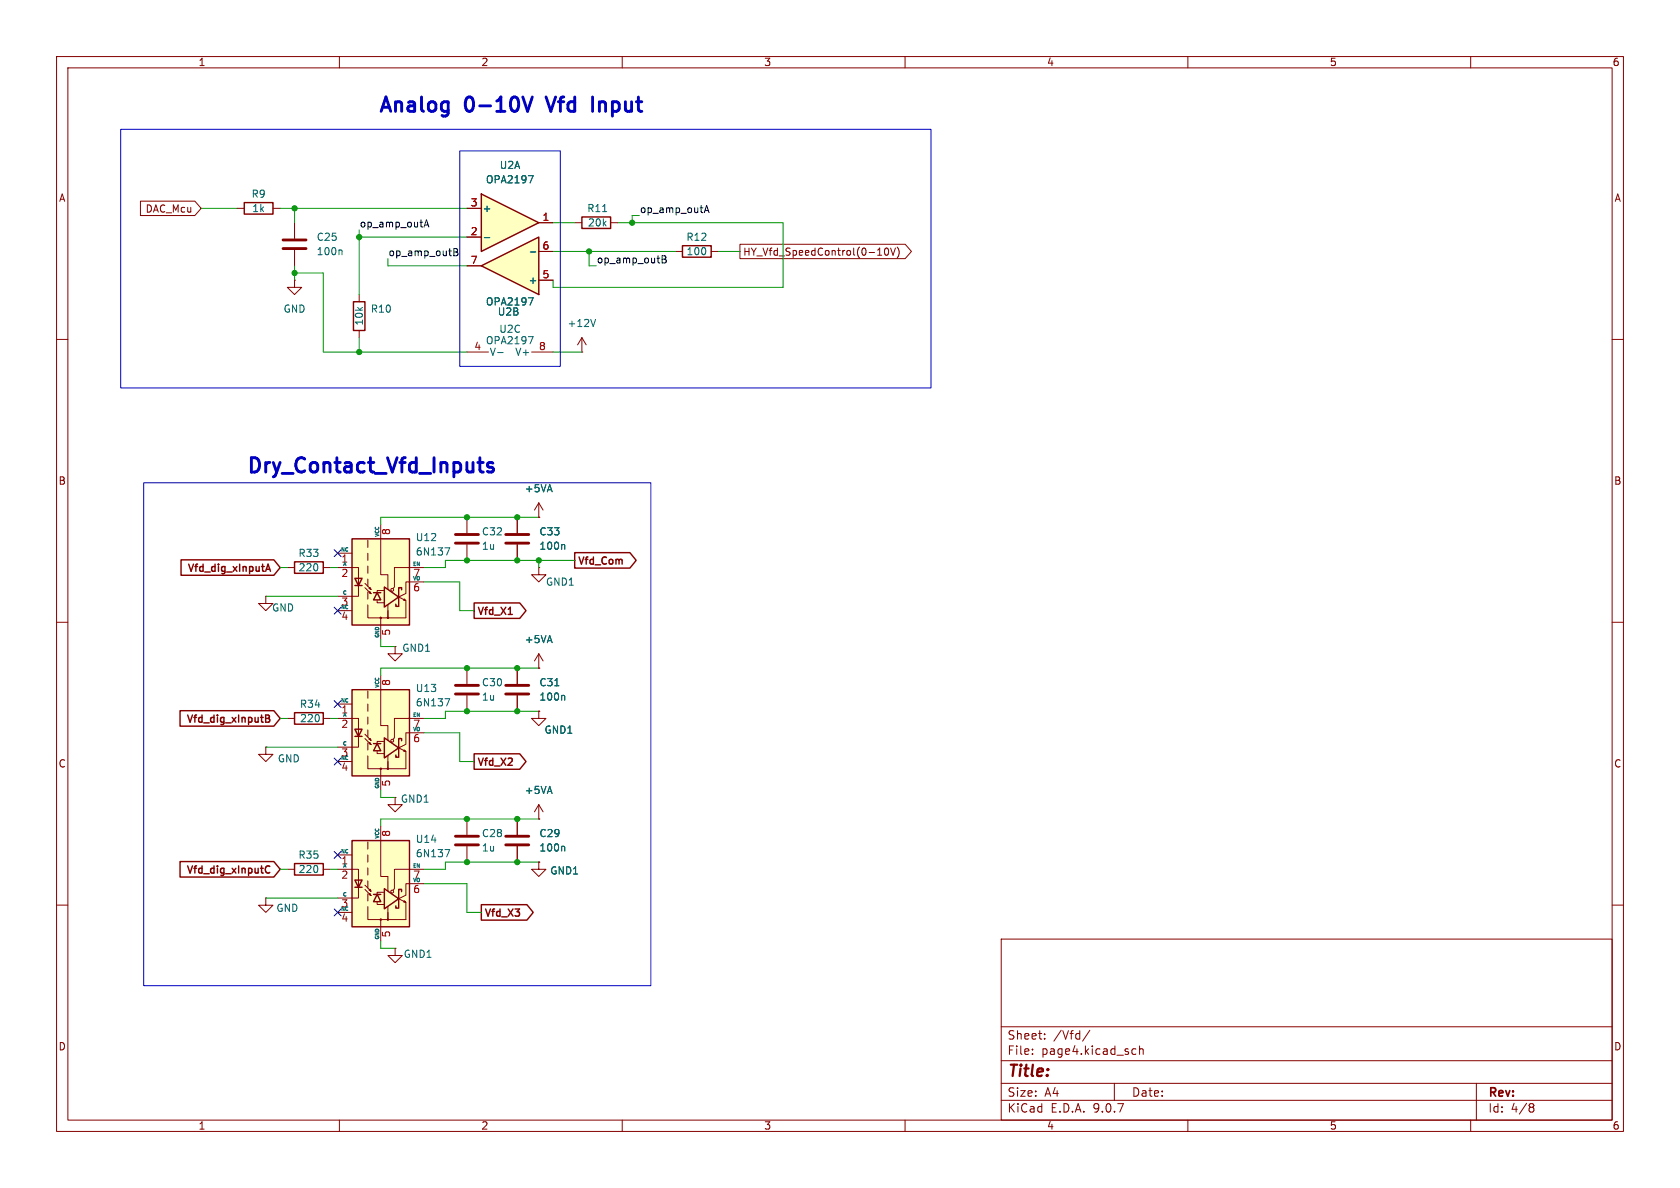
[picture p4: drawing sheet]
<svg xmlns="http://www.w3.org/2000/svg" width="297mm" height="210mm" viewBox="0 0 297 210" stroke-linecap="round" stroke-linejoin="round" font-family="sans-serif">
<g fill="none" stroke="#840000" stroke-width=".18">
<path d="M10 10h277v190h-277zM12 12h273v186h-273zM60 10v2M110 10v2M160 10v2M210 10v2M260 10v2M10 60h2M285 60h2M10 110h2M285 110h2M10 160h2"/>
<path d="M177 166h108v32h-108zM285 160h2M60 198v2M110 198v2M160 198v2M177 194.5h108M177 191.5h108M177 187.5h108M177 181.5h108M182.5 186.3v.1M182.5 185.5v.1M184.7 183.6v.1"/>
<path d="M184.7 182.8v.1M192.7 182.1l-1.3 2M197 191.5v3M200.2 186.3h.6M200.2 185.5h.6M201.5 185.5l.2-.1 .3 .1 .1 .9M201.5 184.9v1.5M210 198v2M260 198v2M261 191.5v6.5M270.6 195.1l.4 .1 .2 .2-.3 .3M270.6 195.7h.3"/>
<path d="M270.9 195.7l.2 .2 .1 .4-.2 .2-.4 .1"/>
</g>
<path d="M62.2 95.3h10.2v15.2h-10.2z" fill="#ffffc2"/>
<g fill="none" stroke="#840000" stroke-width=".18">
<path d="M59.7 97.8h2.5M65 95.5v1.3M65 97.8v1.3M67.3 92.7v8.9h1.3v2.5M50.8 100.3h1.3M57.1 100.3h1.3M59.7 100.3h3.7v5.1h-3.7M59.7 108h2.5M64.5 103.1l1.1 1.1-.4-.2 .2-.2 .2 .4M64.5 103.9l1.1 1.1-.4-.2 .2-.2 .2 .4M65 106.9v2.3h2.3M65 100.1v1.2"/>
<path d="M65 102.4v1.2M65 104.6v1.3M66.7 106.2v.4h1.2M67.8 104.4h-1.1v.4M68.6 108v1.2h-1.3v3.8M74.9 102.9h-3.1v2l-1.3 .6 1.3 .7v3h-3.2v-2.3M74.9 100.3h-5.2v3.5l-.2 .2M91.4 144.8v2.8M91.4 149.6v2.8"/>
<circle cx="69.3" cy="104.3" r=".25"/>
</g>
<path d="M52.1 99.3h5v2h-5zM62.2 95.3h10.2v15.2h-10.2zM62.7 102.2h1.3l-.6 1.3zM62.7 103.5h1.3M66 104.8h1.3M66.7 104.8l.6 1.2h-1.3zM67.9 103.8l2.6 1.7-2.6 1.8zM70.5 105.5v1.7h-.5v-.4M71 104.3v-.4h-.5v1.6" fill="none" stroke="#840000" stroke-width=".25"/>
<g fill="#840000" stroke="#840000" stroke-width=".18">
<path d="M71.5 105.9l.3 .3-.4-.1z"/>
<circle cx="67.3" cy="109.2" r=".13"/>
<circle cx="68.6" cy="109.2" r=".13"/>
</g>
<path d="M78.7 96.8h.8l-.5 1.3M99.7 149.6l.1 .2v.6" fill="none" stroke="#006464" stroke-width=".18"/>
<path d="M89.4 147.8h4.1M89.4 149.4h4.1" fill="none" stroke="#840000" stroke-width=".51"/>
<path d="M85.1 47l10.1-5.1v10.2z" fill="#ffffc2"/>
<path d="M102.9 38.4h5v2h-5zM85.1 47l10.1-5.1v10.2z" fill="none" stroke="#840000" stroke-width=".25"/>
<g fill="none" stroke="#840000" stroke-width=".18">
<path d="M101.6 39.4h1.3M107.9 39.4h1.3M82.5 47h2.6M95.2 49.5h2.6M95.2 44.5h2.6M102.9 59.7l-.8 1.3M102.9 59.7l.7 1.3M102.9 59.7v2.5M102.9 62.2h.1M82.5 118.1v2.8M91.4 118.1v2.8M82.5 122.9v2.8"/>
<path d="M91.4 122.9v2.8"/>
</g>
<path d="M106.5 37.4h.8M93.4 52.6h.9l-.6 1.3M93.8 44.5h.9M105.3 56.5l-.4 1.2M98.1 121.2h.7M99.7 122.9l.1 .2v.7" fill="none" stroke="#006464" stroke-width=".18"/>
<path d="M80.5 121.2h4.1M80.5 122.7h4.1M89.4 121.2h4.1M89.4 122.7h4.1" fill="none" stroke="#840000" stroke-width=".51"/>
<path d="M85.1 34.3l10.1 5.1-10.1 5.1z" fill="#ffffc2"/>
<path d="M43.2 35.8h5.1v2h-5.1zM85.1 34.3l10.1 5.1-10.1 5.1zM62.5 53.3h2v5.1h-2zM120.6 43.4h5.1v2.1h-5.1z" fill="none" stroke="#840000" stroke-width=".25"/>
<g fill="none" stroke="#840000" stroke-width=".18">
<path d="M41.9 36.8h1.3M48.3 36.8h1.2M52.1 39.4v2.8M82.5 36.8h2.6M95.2 39.4h2.6M52.1 49.5v1.3h1.2l-1.2 1.3-1.3-1.3h1.3M52.1 49.5h.1M52.1 44.2v2.8M63.5 52.1v1.2M63.5 58.4v1.3M82.5 41.9h2.6M119.4 44.5h1.2"/>
<path d="M125.7 44.5h1.3M82.5 62.2h3.9M94 62.2h3.8M91.4 91.4v2.8M91.4 96.3v2.8M47 105.4v1.3h1.3l-1.3 1.3-1.3-1.3h1.3M47 105.4h.1M69.8 114.3v1.3h1.3l-1.3 1.2-1.2-1.2h1.2M69.8 114.3h.1M95.2 100.3v1.3h1.3l-1.3 1.3-1.2-1.3h1.2M95.2 100.3h.1M95.2 118.1h.1"/>
<path d="M95.2 115.6l-.7 1.2M95.2 115.6l.8 1.2M95.2 115.6v2.5M47 132.1v1.3h1.3l-1.3 1.2-1.3-1.2h1.3M47 132.1h.1M95.2 125.7v1.3h1.3l-1.3 1.3-1.2-1.3h1.2M95.2 125.7h.1M47 158.8v1.2h1.3l-1.3 1.3-1.3-1.3h1.3M47 158.8h.1M95.2 144.8h.1M95.2 152.4v1.3h1.3l-1.3 1.2-1.2-1.2h1.2M95.2 152.4h.1"/>
<path d="M95.2 142.2v2.6M95.2 142.2l-.7 1.3M95.2 142.2l.8 1.3M69.8 167.6v1.3h1.3l-1.3 1.3-1.2-1.3h1.2M69.8 167.6h.1"/>
</g>
<path d="M93.4 31.1h.9l-.6 1.2M60.3 44.2l.2 .2v.6M85.6 42h1M93.4 59.5h.9l-.6 1.3M88 62.3h.9M99.7 96.3l.1 .1v.7" fill="none" stroke="#006464" stroke-width=".18"/>
<path d="M50 42.4h4.1M50 43.9h4.1M89.4 94.5h4.1M89.4 96h4.1" fill="none" stroke="#840000" stroke-width=".51"/>
<path d="M62.2 148.6h10.2v15.2h-10.2z" fill="#ffffc2"/>
<g fill="none" stroke="#840000" stroke-width=".18">
<path d="M50.8 153.7h1.3M57.1 153.7h1.3M59.7 153.7h3.7v5.1h-3.7M59.7 151.1h2.5M64.5 156.5l1.1 1-.4-.1 .2-.2 .2 .3M64.5 157.2l1.1 1.1-.4-.2 .2-.2 .2 .4M65 148.8v1.3M65 151.1v1.3M65 153.4v1.3M65 155.7v1.3M65 158v1.3M66.7 159.5v.4h1.2"/>
<path d="M67.3 146.1v8.8h1.3v2.6M67.8 157.7h-1.1v.4M74.9 156.2h-3.1v2l-1.3 .7 1.3 .6v3.1h-3.2v-2.3M74.9 153.7h-5.2v3.4l-.2 .3M59.7 161.3h2.5M65 160.3v2.3h2.3M68.6 161.3v1.3h-1.3v3.8"/>
<circle cx="69.3" cy="157.6" r=".25"/>
</g>
<path d="M52.1 152.7h5v2h-5zM62.2 148.6h10.2v15.2h-10.2zM62.7 155.6h1.3l-.6 1.2zM62.7 156.8h1.3M66 158.1h1.3M66.7 158.1l.6 1.3h-1.3zM67.9 157.1l2.6 1.8-2.6 1.8zM70.5 158.9v1.6h-.5v-.4M71 157.6v-.4h-.5v1.7" fill="none" stroke="#840000" stroke-width=".25"/>
<g fill="#840000" stroke="#840000" stroke-width=".18">
<path d="M71.5 159.2l.3 .3h-.4z"/>
<circle cx="67.3" cy="162.6" r=".13"/>
<circle cx="68.6" cy="162.6" r=".13"/>
</g>
<path d="M78.7 150.2h.8l-.5 1.3" fill="none" stroke="#006464" stroke-width=".18"/>
<path d="M62.2 121.9h10.2v15.3h-10.2z" fill="#ffffc2"/>
<g fill="none" stroke="#840000" stroke-width=".18">
<path d="M24.8 35.6h9.6l1.2 1.2-1.2 1.3h-9.6zM82.5 36.8h2.6M95.2 39.4h2.6M82.5 41.9h2.6M82.5 47h2.6M95.2 49.5h2.6M95.2 44.5h2.6M130.8 43.2h29.2l1.1 1.3-1.1 1.2h-29.2zM155.2 45.1h.7M156.5 43.9h.2a.68 .68 0 0 1 .4 .6 .68 .68 0 0 1-.4 .6 .84 .84 0 0 1-.2-1.2zM157.5 43.9l.4 1.2 .4-1.2M158.6 43.7a1.46 1.46 0 0 1 0 1.9"/>
<path d="M82.5 91.4v2.8M82.5 96.3v2.8M91.4 91.4v2.8M91.4 96.3v2.8M95.2 91.4h.1M95.2 88.9l-.7 1.3M95.2 88.9l.8 1.3M95.2 88.9v2.5M67.3 119.4v8.9h1.3v2.5M91.4 118.1v2.8M95.2 118.1h.1M50.8 127h1.3"/>
<path d="M57.1 127h1.3M59.7 127h3.7v5.1h-3.7M59.7 124.5h2.5M59.7 134.6h2.5M64.5 129.8l1.1 1.1-.4-.2 .2-.2 .2 .4M64.5 130.6l1.1 1-.4-.1 .2-.2 .2 .3M65 133.6v2.3h2.3M65 122.2v1.2M65 124.5v1.2M65 126.7v1.3M65 129v1.3M65 131.3v1.3"/>
<path d="M66.7 132.8v.4h1.2M67.8 131.1h-1.1v.3M68.6 134.6v1.3h-1.3v3.8M74.9 129.5h-3.1v2.1l-1.3 .6 1.3 .6v3.1h-3.2v-2.3M74.9 127h-5.2v3.4l-.2 .3M91.4 122.9v2.8M95.2 125.7h.1M69.8 141v1.2h1.3l-1.3 1.3-1.2-1.3h1.2M69.8 141h.1M82.5 144.8v2.8M82.5 149.6v2.8M91.4 144.8v2.8"/>
<path d="M91.4 149.6v2.8M95.2 144.8h.1M95.2 152.4h.1"/>
<circle cx="69.3" cy="130.9" r=".25"/>
</g>
<g fill="none" stroke="#840000" stroke-width=".25">
<path d="M32 99h16.4l1.1 1.3-1.1 1.4h-16.4zM47.4 99.7l.4 1.3M101.6 97.7h9.8l1.1 1.4-1.1 1.3h-9.8zM47.1 100.6h.6M83.8 106.6h8.1l1.1 1.4-1.1 1.3h-8.1zM31.8 125.6h16.6l1.1 1.4-1.1 1.4h-16.6zM47 126.4l.6 .1v.3l-.2 .2M47 127h.4M47.4 127l.3 .2-.1 .3-.6 .2M52.1 126h5v2h-5zM62.2 121.9h10.2v15.3h-10.2zM62.7 128.9h1.3l-.6 1.3z"/>
<path d="M62.7 130.2h1.3M66 131.4h1.3M66.7 131.4l.6 1.3h-1.3zM67.9 130.4l2.6 1.8-2.6 1.8zM70.5 132.2v1.7h-.5v-.4M71 130.9v-.3h-.5v1.6M83.8 133.3h8.1l1.1 1.3-1.1 1.4h-8.1zM31.8 152.3h16.6l1.1 1.4-1.1 1.3h-16.6zM47.1 153.1h.4l.2 .1M47.7 154.2l-.2 .1h-.4M85.1 159.9h8.1l1.1 1.4-1.1 1.4h-8.1z"/>
</g>
<g fill="#840000" stroke="#840000" stroke-width=".18">
<path d="M71.5 132.6l.3 .2h-.4z"/>
<circle cx="67.3" cy="135.9" r=".13"/>
<circle cx="68.6" cy="135.9" r=".13"/>
</g>
<path d="M93.4 31.1h.9l-.6 1.2M85.6 42h1M93.4 52.6h.9l-.6 1.3M93.8 44.5h.9M99.7 96.3l.1 .1v.7M78.7 123.5h.8l-.5 1.3M98.1 121.2h.7M99.7 122.9l.1 .2v.7M99.7 149.6l.1 .2v.6" fill="none" stroke="#006464" stroke-width=".18"/>
<path d="M80.5 94.5h4.1M80.5 96h4.1M80.5 147.8h4.1M80.5 149.4h4.1" fill="none" stroke="#840000" stroke-width=".51"/>
<path d="M75.1 39.8h.6M124.5 37.6l.4-1.3 .4 1.3M124.6 37.2h.6M75 40.1l.4-1.2 .4 1.2M80.2 43.9h.5l.2 .3-.2 .3 .2 .2 .1 .3-.3 .2h-.5zM80.2 44.5h.5M117.1 45.2h.4l.2 .2-.2 .4 .2 .1 .1 .3-.3 .3h-.4zM117.1 45.8h.4" fill="none" stroke="#0f0f0f" stroke-width=".18"/>
<g fill="none" stroke="#009600" stroke-width=".18">
<path d="M35.6 36.8h6.3M49.5 36.8h33M52.1 36.8v2.6M97.8 39.4h3.8M109.2 39.4h29.2v11.4h-40.6v-1.3M113 38.1h-1.2v1.3M52.1 48.3h5v13.9h25.4M52.1 47v2.5M63.5 40.6v11.5M63.5 59.7v2.5M63.5 41.9h19M68.6 45.7v1.3h13.9"/>
<path d="M97.8 44.5h21.6M104.1 44.5v2.5h1.3M127 44.5h3.8M97.8 62.2h5.1M95.2 91.4h-27.9v1.3M95.2 99.1v1.2M101.6 99.1h-22.9v1.2h-3.8M47 105.4h12.7M49.5 100.3h1.3M58.4 100.3h1.3M67.3 113v1.3h2.5M74.9 102.9h6.4v5.1h2.5"/>
<path d="M95.2 118.1h-27.9v1.3M47 132.1h12.7M49.5 127h1.3M58.4 127h1.3M67.3 139.7v1.3h2.5M74.9 129.5h6.4v5.1h2.5M95.2 125.7h-16.5v1.3h-3.8M47 158.8h12.7M49.5 153.7h1.3M58.4 153.7h1.3M74.9 156.2h7.6v5.1h2.6M95.2 152.4h-16.5v1.3h-3.8"/>
<path d="M95.2 144.8h-27.9v1.3M67.3 166.4v1.2h2.5"/>
</g>
<path d="M59.1 97.2l1.2 1.2M60.3 97.2l-1.2 1.2M59.1 107.3l1.2 1.3M60.3 107.3l-1.2 1.3M59.1 134l1.2 1.2M59.1 123.9l1.2 1.2M60.3 134l-1.2 1.2M60.3 123.9l-1.2 1.2M59.1 150.5l1.2 1.2M60.3 150.5l-1.2 1.2M59.1 160.7l1.2 1.2M60.3 160.7l-1.2 1.2" fill="none" stroke="#000084" stroke-width=".18"/>
<path d="M92.4 17.1l.9 2.6 .8-2.6M96.5 17.1l.9 2.6M104.8 17.1v2.6M87.1 81.9l-.6-.1-.3 .3 .1 .4 .8 .2 .2 .3-.2 .3-.2 .1-.7-.1" fill="none" stroke="#0000c2" stroke-width=".51"/>
<path d="M21.3 22.9h143.3v45.7h-143.3zM81.3 26.7h17.8v38.1h-17.8zM25.4 85.3h89.7v88.9h-89.7z" fill="none" stroke="#0000c2" stroke-width=".18"/>
<g fill="#009600" stroke="#009600" stroke-width=".18">
<circle cx="91.4" cy="99.1" r=".46"/>
<circle cx="82.5" cy="118.1" r=".46"/>
<circle cx="95.2" cy="99.1" r=".46"/>
<circle cx="91.4" cy="118.1" r=".46"/>
<circle cx="91.4" cy="91.4" r=".46"/>
<circle cx="82.5" cy="91.4" r=".46"/>
<circle cx="82.5" cy="99.1" r=".46"/>
<circle cx="82.5" cy="144.8" r=".46"/>
<circle cx="82.5" cy="125.7" r=".46"/>
<circle cx="82.5" cy="152.4" r=".46"/>
<circle cx="91.4" cy="125.7" r=".46"/>
<circle cx="91.4" cy="152.4" r=".46"/>
<circle cx="91.4" cy="144.8" r=".46"/>
<circle cx="111.8" cy="39.4" r=".46"/>
<circle cx="63.5" cy="62.2" r=".46"/>
<circle cx="63.5" cy="41.9" r=".46"/>
<circle cx="52.1" cy="36.8" r=".46"/>
<circle cx="52.1" cy="48.3" r=".46"/>
<circle cx="104.1" cy="44.5" r=".46"/>
</g>
<g font-size="3.5" fill="#0000c2">
<text x="66.6" y="20.6">Analog</text>
<text x="82.3" y="20.6">0-10V</text>
<text x="97.8" y="20.6">Vfd</text>
<text x="106.7" y="20.6">Input</text>
<text x="43.3" y="84.3">Dry_Contact_Vfd_Inputs</text>
</g>
<text font-size="2.8" fill="#840000" x="178" y="190.9">Title:</text>
<g font-size="2.1" fill="#840000">
<text x="178" y="184">Sheet:</text>
<text x="186.2" y="184">/Vfd/</text>
<text x="178" y="186.7">File:</text>
<text x="184.1" y="186.7">page4.kicad_sch</text>
<text x="178" y="196.9">KiCad</text>
<text x="178" y="194.1">Size:</text>
<text x="184.7" y="194.1">A4</text>
<text x="185.7" y="196.9">E.D.A.</text>
<text x="193.3" y="196.9">9.0.7</text>
<text x="200" y="194.1">Date:</text>
<text x="263" y="194.3">Rev:</text>
<text x="263" y="196.9">Id:</text>
<text x="267.1" y="196.9">4/8</text>
</g>
<g font-size="1.8" fill="#840000">
<text x="35" y="11.9">1</text>
<text x="85" y="11.9">2</text>
<text x="135" y="11.9">3</text>
<text x="185" y="11.9">4</text>
<text x="235" y="11.9">5</text>
<text x="285" y="11.9">6</text>
<text x="10.3" y="35.9">A</text>
<text x="285.3" y="35.9">A</text>
<text x="25.6" y="37.8">DAC_Mcu</text>
<text x="131.3" y="45.4">HY_Vfd_SpeedControl(0-10V)</text>
<text x="10.3" y="85.9">B</text>
<text x="285.3" y="85.9">B</text>
<text x="32.9" y="101.4">Vfd_dig_xInputA</text>
<text x="102.1" y="100.2">Vfd_Com</text>
<text x="84.3" y="109.1">Vfd_X1</text>
<text x="32.7" y="128.1">Vfd_dig_xInputB</text>
<text x="10.3" y="135.9">C</text>
<text x="84.3" y="135.7">Vfd_X2</text>
<text x="285.3" y="135.9">C</text>
<text x="32.7" y="154.8">Vfd_dig_xInputC</text>
<text x="85.6" y="162.4">Vfd_X3</text>
<text x="10.3" y="185.9">D</text>
<text x="285.3" y="185.9">D</text>
<text x="35" y="199.9">1</text>
<text x="85" y="199.9">2</text>
<text x="135" y="199.9">3</text>
<text x="185" y="199.9">4</text>
<text x="235" y="199.9">5</text>
<text x="285" y="199.9">6</text>
</g>
<g font-size="1.8" fill="#006464">
<text x="44.4" y="35.2">R9</text>
<text x="85.8" y="32.6">OPA2197</text>
<text x="88.3" y="30.1">U2A</text>
<text x="44.5" y="37.7">1k</text>
<text x="85.2" y="37.7">+</text>
<text x="103.7" y="37.7">R11</text>
<text x="103.8" y="40.2">20k</text>
<text x="55.9" y="45.3">100n</text>
<text x="55.9" y="42.8">C25</text>
<text x="121.2" y="42.8">R12</text>
<text x="121.3" y="45.3">100</text>
<text x="93.3" y="50.4">+</text>
<text x="50" y="55.5">GND</text>
<text x="64.4" y="57.6" transform="rotate(-90 64.4 57.6)">10k</text>
<text x="65.5" y="55.5">R10</text>
<text x="85.8" y="54.2">OPA2197</text>
<text x="87.9" y="56">U2B</text>
<text x="88.2" y="59">U2C</text>
<text x="100.2" y="58">+12V</text>
<text x="85.8" y="61.1">OPA2197</text>
<text x="86.5" y="63.1">V-</text>
<text x="91" y="63.1">V+</text>
<text x="92.7" y="87.2">+5VA</text>
<text x="73.4" y="95.9">U12</text>
<text x="85.1" y="94.8">C32</text>
<text x="95.3" y="94.8">C33</text>
<text x="52.7" y="98.7">R33</text>
<text x="52.7" y="101.2">220</text>
<text x="73.4" y="98.4">6N137</text>
<text x="85.1" y="97.4">1u</text>
<text x="95.3" y="97.4">100n</text>
<text x="96.4" y="103.7">GND1</text>
<text x="48" y="108.3">GND</text>
<text x="92.7" y="113.9">+5VA</text>
<text x="71" y="115.4">GND1</text>
<text x="52.9" y="125.3">R34</text>
<text x="73.4" y="122.5">U13</text>
<text x="73.4" y="125.1">6N137</text>
<text x="85.1" y="124.1">1u</text>
<text x="85.1" y="121.5">C30</text>
<text x="95.3" y="124.1">100n</text>
<text x="95.3" y="121.5">C31</text>
<text x="52.9" y="127.9">220</text>
<text x="96.2" y="129.9">GND1</text>
<text x="49" y="135">GND</text>
<text x="70.8" y="142.1">GND1</text>
<text x="92.7" y="140.6">+5VA</text>
<text x="73.4" y="149.2">U14</text>
<text x="85.1" y="148.2">C28</text>
<text x="95.3" y="148.2">C29</text>
<text x="52.7" y="152">R35</text>
<text x="52.7" y="154.5">220</text>
<text x="73.4" y="151.7">6N137</text>
<text x="85.1" y="150.7">1u</text>
<text x="95.3" y="150.7">100n</text>
<text x="97.2" y="154.8">GND1</text>
<text x="48.8" y="161.4">GND</text>
<text x="71.3" y="169.5">GND1</text>
</g>
<g font-size="1.8" fill="#0f0f0f">
<text x="63.5" y="40.3">op_amp_outA</text>
<text x="113" y="37.8">op_amp_outA</text>
<text x="68.6" y="45.4">op_amp_outB</text>
<text x="105.4" y="46.6">op_amp_outB</text>
</g>
<g font-size="1.8" fill="#a90000">
<text x="83.1" y="36.6">3</text>
<text x="83.1" y="41.7">2</text>
<text x="95.8" y="39.1">1</text>
<text x="83.1" y="46.7">7</text>
<text x="95.8" y="44.2">6</text>
<text x="95.8" y="49.3">5</text>
<text x="83.7" y="62">4</text>
<text x="95.2" y="62">8</text>
<text x="69.3" y="94.7" transform="rotate(-90 69.3 94.7)">8</text>
<text x="60.3" y="99.8">1</text>
<text x="60.3" y="102.3">2</text>
<text x="60.3" y="107.4">3</text>
<text x="73" y="102.3">7</text>
<text x="73" y="104.9">6</text>
<text x="60.3" y="109.9">4</text>
<text x="69.3" y="112.5" transform="rotate(-90 69.3 112.5)">5</text>
<text x="69.3" y="121.4" transform="rotate(-90 69.3 121.4)">8</text>
<text x="60.3" y="126.4">1</text>
<text x="60.3" y="129">2</text>
<text x="73" y="129">7</text>
<text x="73" y="131.5">6</text>
<text x="60.3" y="134.1">3</text>
<text x="60.3" y="136.6">4</text>
<text x="69.3" y="139.1" transform="rotate(-90 69.3 139.1)">5</text>
<text x="69.3" y="148" transform="rotate(-90 69.3 148)">8</text>
<text x="60.3" y="153.1">1</text>
<text x="60.3" y="155.7">2</text>
<text x="73" y="155.7">7</text>
<text x="60.3" y="160.7">3</text>
<text x="73" y="158.2">6</text>
<text x="60.3" y="163.3">4</text>
<text x="69.3" y="165.8" transform="rotate(-90 69.3 165.8)">5</text>
</g>
<g font-size=".9" fill="#006464">
<text x="67.1" y="95.1" transform="rotate(-90 67.1 95.1)">VCC</text>
<text x="60.1" y="97.5">NC</text>
<text x="60.5" y="100.1">A</text>
<text x="72.9" y="100.1">EN</text>
<text x="60.1" y="107.7">NC</text>
<text x="60.5" y="105.2">C</text>
<text x="72.9" y="102.6">VO</text>
<text x="67.1" y="112.9" transform="rotate(-90 67.1 112.9)">GND</text>
<text x="60.1" y="124.2">NC</text>
<text x="67.1" y="121.7" transform="rotate(-90 67.1 121.7)">VCC</text>
<text x="60.5" y="131.8">C</text>
<text x="60.5" y="126.7">A</text>
<text x="72.9" y="126.7">EN</text>
<text x="72.9" y="129.3">VO</text>
<text x="60.1" y="134.4">NC</text>
<text x="67.1" y="139.6" transform="rotate(-90 67.1 139.6)">GND</text>
<text x="67.1" y="148.4" transform="rotate(-90 67.1 148.4)">VCC</text>
<text x="60.1" y="150.9">NC</text>
<text x="60.5" y="153.4">A</text>
<text x="72.9" y="153.4">EN</text>
<text x="72.9" y="156">VO</text>
<text x="60.1" y="161">NC</text>
<text x="60.5" y="158.5">C</text>
<text x="67.1" y="166.2" transform="rotate(-90 67.1 166.2)">GND</text>
</g>
</svg>
